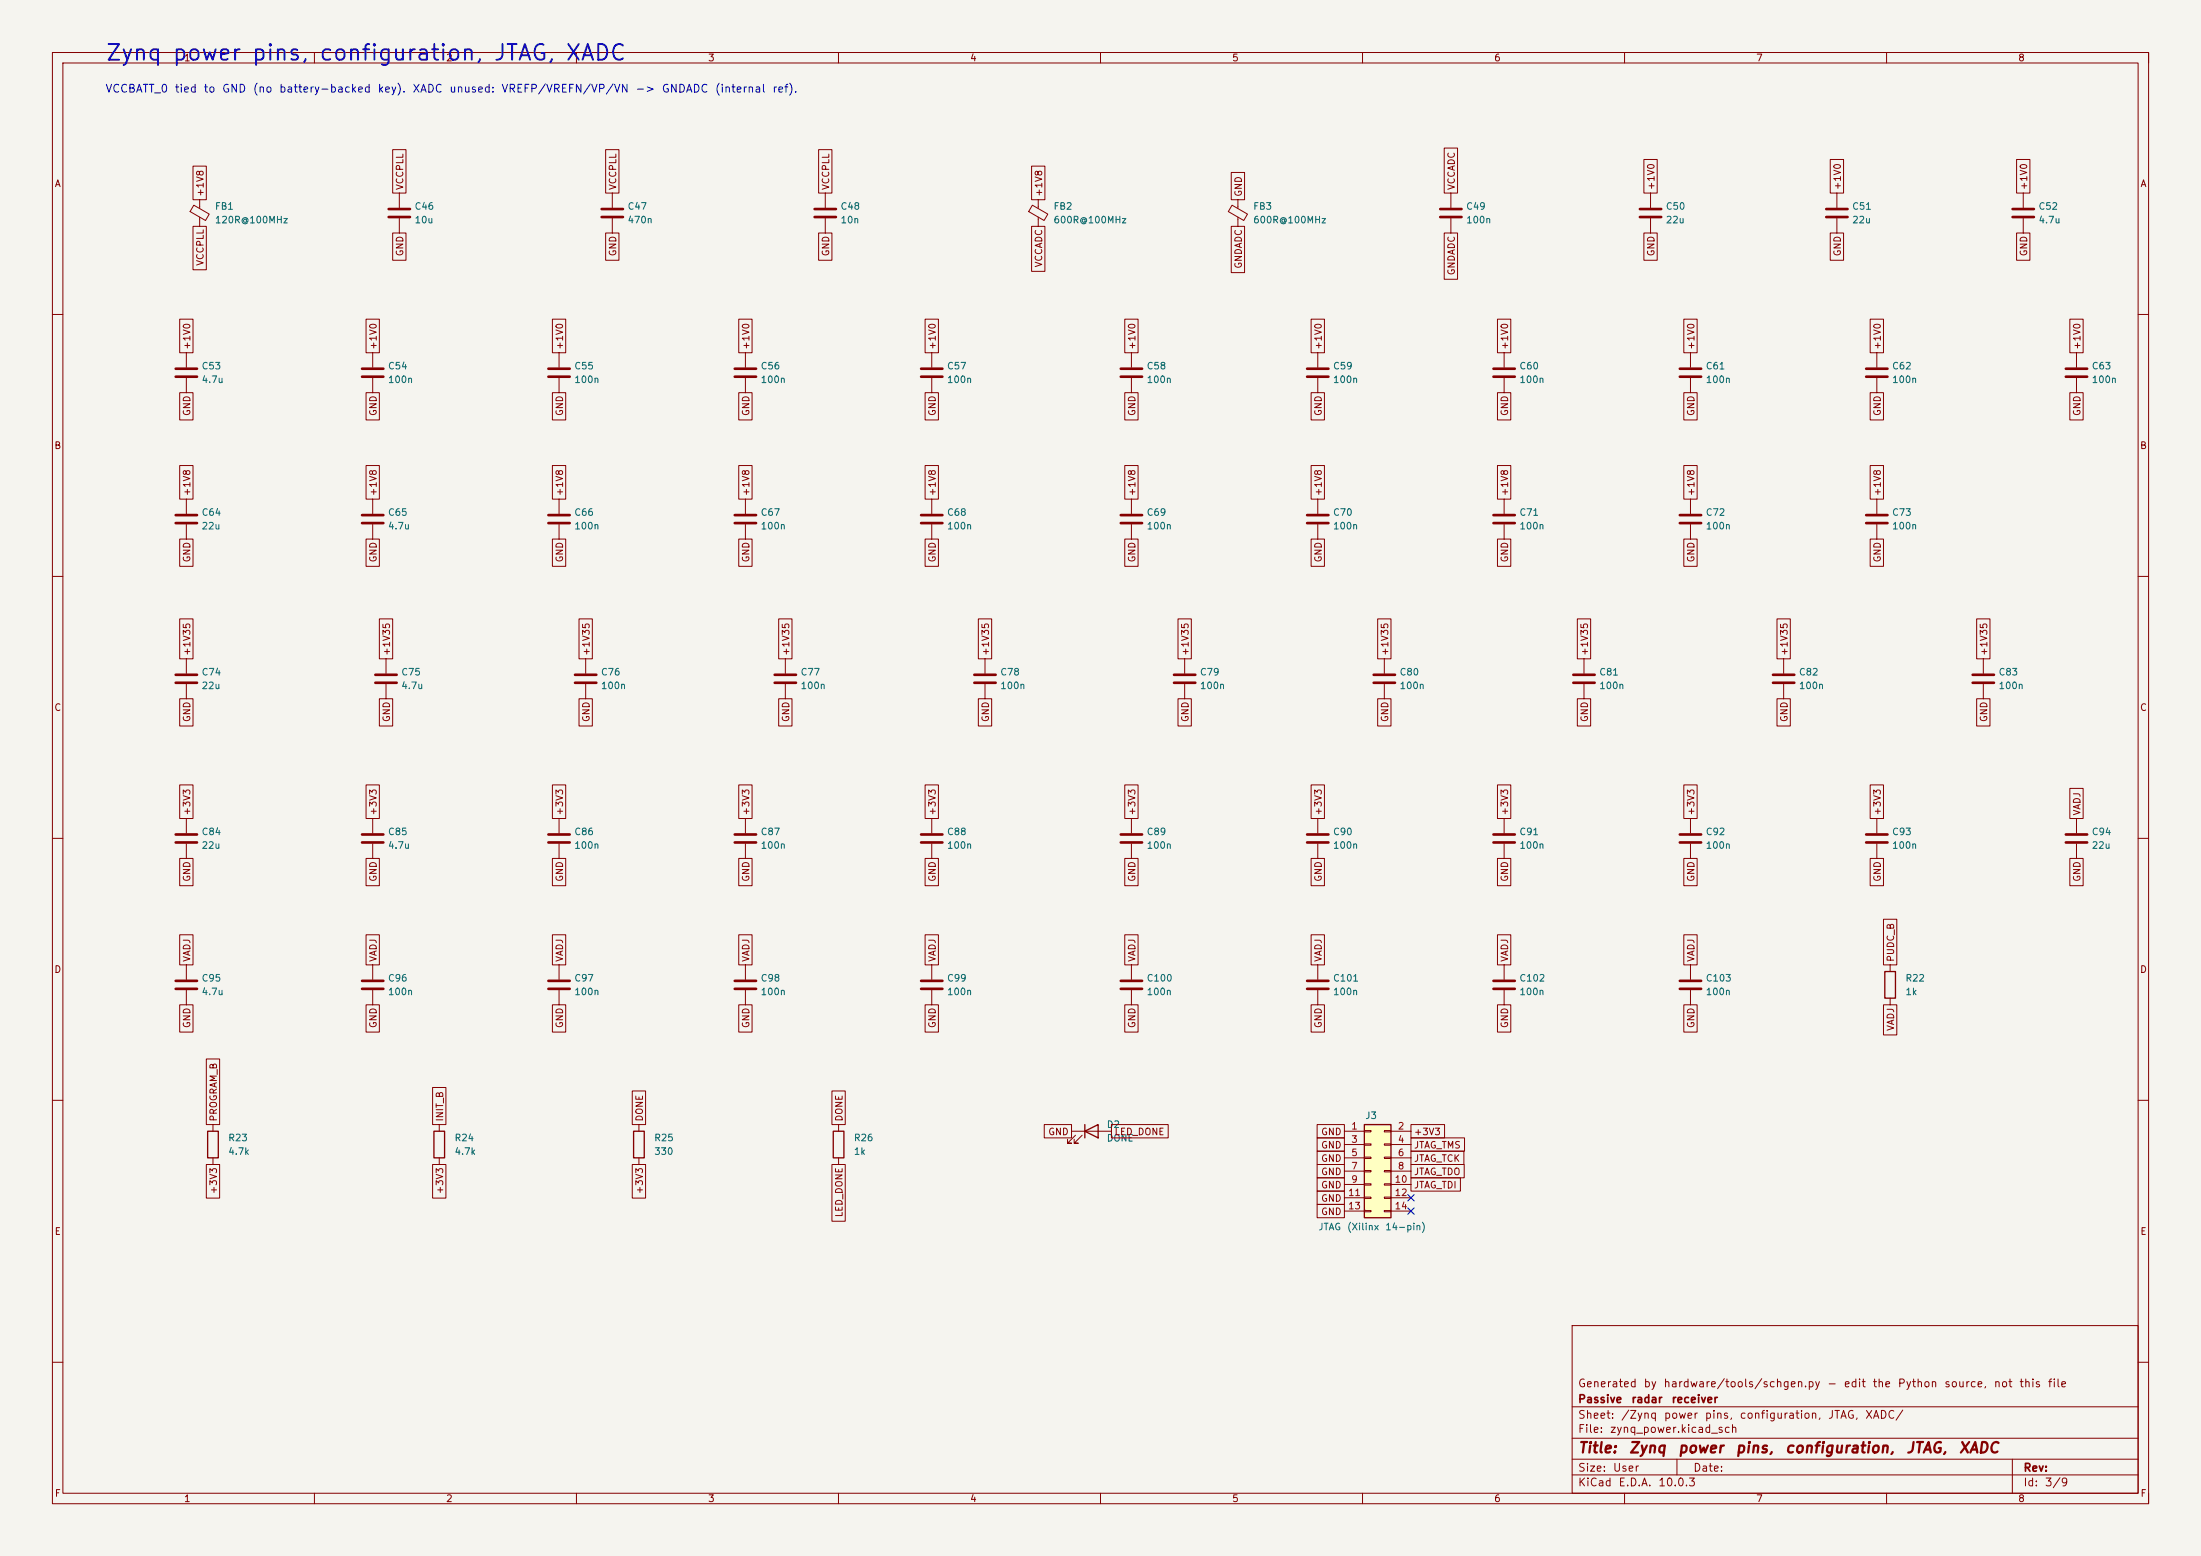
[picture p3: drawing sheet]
<svg xmlns="http://www.w3.org/2000/svg" width="420mm" height="297mm" viewBox="0 0 420 297" stroke-linecap="round" stroke-linejoin="round" font-family="sans-serif">
<path d="M0 0h420v297h-420z" fill="#f5f4ef" stroke="#f5f4ef" stroke-width=".19"/>
<g fill="none" stroke="#840000" stroke-width=".19">
<path d="M10 10h400v277h-400zM12 12h396v273h-396zM60 10v2M110 10v2M160 10v2M210 10v2M260 10v2M310 10v2M360 10v2M410 10v2M37 39.2l2.9 1.7-.7 1.2-2.9-1.7zM38.1 38.1v1.7"/>
<path d="M76.2 36.9v2.7M116.8 36.9v2.7M157.5 36.9v2.7M197 39.2l2.9 1.7-.7 1.2-2.9-1.7zM198.1 38.1v1.7M235.1 39.2l2.9 1.7-.7 1.2-2.9-1.7zM236.2 38.1v1.7M276.9 36.9v2.7M315 36.9v2.7M350.5 36.9v2.7M386.1 36.9v2.7M38.1 41.5v1.7"/>
<path d="M76.2 41.7v2.8M116.8 41.7v2.8M157.5 41.7v2.8M198.1 41.5v1.7M236.2 41.5v1.7M276.9 41.7v2.8M315 41.7v2.8M350.5 41.7v2.8M386.1 41.7v2.8M10 60h2M35.6 67.3v2.8M35.6 72.2v2.8"/>
<path d="M71.1 67.3v2.8M71.1 72.2v2.8M106.7 67.3v2.8M106.7 72.2v2.8M142.2 67.3v2.8M142.2 72.2v2.8M177.8 67.3v2.8M177.8 72.2v2.8M215.9 67.3v2.8M215.9 72.2v2.8M251.5 67.3v2.8M251.5 72.2v2.8"/>
<path d="M287 67.3v2.8M287 72.2v2.8M322.6 67.3v2.8M322.6 72.2v2.8M358.1 67.3v2.8M358.1 72.2v2.8M396.2 67.3v2.8M396.2 72.2v2.8M408 60h2M35.6 95.3v2.8M71.1 95.3v2.8M106.7 95.3v2.8"/>
<path d="M142.2 95.3v2.8M177.8 95.3v2.8M215.9 95.3v2.8M251.5 95.3v2.8M287 95.3v2.8M322.6 95.3v2.8M358.1 95.3v2.8M10 110h2M35.6 100.1v2.8M71.1 100.1v2.8M106.7 100.1v2.8M142.2 100.1v2.8"/>
<path d="M177.8 100.1v2.8M215.9 100.1v2.8M251.5 100.1v2.8M287 100.1v2.8M322.6 100.1v2.8M358.1 100.1v2.8M408 110h2M35.6 125.8v2.7M35.6 130.6v2.8M73.7 125.8v2.7M73.7 130.6v2.8M188 125.8v2.7"/>
<path d="M188 130.6v2.8M226.1 125.8v2.7M226.1 130.6v2.8M264.2 125.8v2.7M264.2 130.6v2.8M302.3 125.8v2.7M302.3 130.6v2.8M340.4 125.8v2.7M340.4 130.6v2.8M378.5 125.8v2.7M378.5 130.6v2.8M35.6 156.2v2.8"/>
<path d="M71.1 156.2v2.8M177.8 156.2v2.8M322.6 156.2v2.8M358.1 156.2v2.8M396.2 156.2v2.8M10 160h2M35.6 161.1v2.8M71.1 161.1v2.8M177.8 161.1v2.8M322.6 161.1v2.8M358.1 161.1v2.8M396.2 161.1v2.8"/>
<path d="M408 160h2M35.6 184.2v2.8M35.6 189v2.8M71.1 184.2v2.8M71.1 189v2.8M177.8 184.2v2.8M177.8 189v2.8M322.6 184.2v2.8M322.6 189v2.8M360.7 184.2v1.2M360.7 190.5v1.3M10 210h2"/>
<path d="M40.6 214.7v1.2M83.8 214.7v1.2M408 210h2M40.6 221v1.3M83.8 221v1.3M300 253h108v32h-108zM10 260h2M300 278.5h108M300 274.5h108M300 268.5h108M320 278.5v3M384 278.5v6.5"/>
<path d="M408 260h2M60 285v2M110 285v2M160 285v2M210 285v2M260 285v2M300 281.5h108M310 285v2M360 285v2M410 285v2"/>
</g>
<g fill="none" stroke="#840000" stroke-width=".51">
<path d="M74.2 39.9h4M114.8 39.9h4.1M155.4 39.9h4.1M274.8 39.9h4.1M312.9 39.9h4.1M348.5 39.9h4.1M384 39.9h4.1M74.2 41.4h4M114.8 41.4h4.1M155.4 41.4h4.1M274.8 41.4h4.1M312.9 41.4h4.1"/>
<path d="M348.5 41.4h4.1M384 41.4h4.1M33.5 70.4h4.1M33.5 71.9h4.1M69.1 70.4h4.1M69.1 71.9h4.1M104.6 70.4h4.1M104.6 71.9h4.1M140.2 70.4h4.1M140.2 71.9h4.1M175.8 70.4h4M175.8 71.9h4"/>
<path d="M213.9 70.4h4M213.9 71.9h4M249.4 70.4h4.1M249.4 71.9h4.1M285 70.4h4.1M285 71.9h4.1M320.5 70.4h4.1M320.5 71.9h4.1M356.1 70.4h4.1M356.1 71.9h4.1M394.2 70.4h4.1M394.2 71.9h4.1"/>
<path d="M33.5 98.3h4.1M33.5 99.8h4.1M69.1 98.3h4.1M69.1 99.8h4.1M104.6 98.3h4.1M104.6 99.8h4.1M140.2 98.3h4.1M140.2 99.8h4.1M175.8 98.3h4M175.8 99.8h4M213.9 98.3h4M213.9 99.8h4"/>
<path d="M249.4 98.3h4.1M249.4 99.8h4.1M285 98.3h4.1M285 99.8h4.1M320.5 98.3h4.1M320.5 99.8h4.1M356.1 98.3h4.1M356.1 99.8h4.1M33.5 128.8h4.1M33.5 130.3h4.1M71.6 128.8h4.1M71.6 130.3h4.1"/>
<path d="M185.9 128.8h4.1M185.9 130.3h4.1M224 128.8h4.1M224 130.3h4.1M262.1 128.8h4.1M262.1 130.3h4.1M300.2 128.8h4.1M300.2 130.3h4.1M338.3 128.8h4.1M338.3 130.3h4.1M376.4 128.8h4.1M376.4 130.3h4.1"/>
<path d="M33.5 159.3h4.1M69.1 159.3h4.1M175.8 159.3h4M320.5 159.3h4.1M356.1 159.3h4.1M394.2 159.3h4.1M33.5 160.8h4.1M69.1 160.8h4.1M175.8 160.8h4M320.5 160.8h4.1M356.1 160.8h4.1M394.2 160.8h4.1"/>
<path d="M33.5 187.2h4.1M33.5 188.7h4.1M69.1 187.2h4.1M69.1 188.7h4.1M175.8 187.2h4M175.8 188.7h4M320.5 187.2h4.1M320.5 188.7h4.1"/>
</g>
<path d="M359.7 185.4h2v5.1h-2zM39.6 215.9h2.1v5.1h-2.1zM82.8 215.9h2v5.1h-2z" fill="none" stroke="#840000" stroke-width=".25"/>
<path d="M260.3 214.7h5.1v17.7h-5.1z" fill="#ffffc2"/>
<path d="M120.9 215.9h2v5.1h-2zM159 215.9h2v5.1h-2zM207 215.9l2.5-1.2v2.5zM207 214.7v2.5M260.3 214.7h5.1v17.7h-5.1z" fill="none" stroke="#840000" stroke-width=".25"/>
<g fill="none" stroke="#840000" stroke-width=".19">
<path d="M36.8 31.7h2.6v6.4h-2.6zM74.9 28.6h2.6v8.3h-2.6zM115.6 28.6h2.5v8.3h-2.5zM156.2 28.6h2.6v8.3h-2.6zM196.8 31.7h2.6v6.4h-2.6zM234.9 32.9h2.6v5.2h-2.6zM275.6 28.3h2.5v8.6h-2.5zM313.7 30.4h2.5v6.5h-2.5zM349.2 30.4h2.6v6.5h-2.6zM384.8 30.4h2.6v6.5h-2.6zM36.8 43.2h2.6v8.3h-2.6zM74.9 44.5h2.6v5.2h-2.6z"/>
<path d="M115.6 44.5h2.5v5.2h-2.5zM156.2 44.5h2.6v5.2h-2.6zM196.8 43.2h2.6v8.6h-2.6zM234.9 43.2h2.6v8.8h-2.6zM275.6 44.5h2.5v8.8h-2.5zM313.7 44.5h2.5v5.2h-2.5zM349.2 44.5h2.6v5.2h-2.6zM384.8 44.5h2.6v5.2h-2.6zM34.3 60.9h2.5v6.4h-2.5zM34.3 75h2.5v5.2h-2.5zM69.8 75h2.6v5.2h-2.6zM69.8 60.9h2.6v6.4h-2.6z"/>
<path d="M105.4 60.9h2.6v6.4h-2.6zM105.4 75h2.6v5.2h-2.6zM141 60.9h2.5v6.4h-2.5zM141 75h2.5v5.2h-2.5zM176.5 60.9h2.6v6.4h-2.6zM176.5 75h2.6v5.2h-2.6zM214.6 75h2.6v5.2h-2.6zM214.6 60.9h2.6v6.4h-2.6zM250.2 60.9h2.5v6.4h-2.5zM250.2 75h2.5v5.2h-2.5zM285.7 75h2.6v5.2h-2.6zM285.7 60.9h2.6v6.4h-2.6z"/>
<path d="M321.3 60.9h2.6v6.4h-2.6zM321.3 75h2.6v5.2h-2.6zM356.9 60.9h2.5v6.4h-2.5zM356.9 75h2.5v5.2h-2.5zM395 75h2.5v5.2h-2.5zM395 60.9h2.5v6.4h-2.5zM34.3 88.9h2.5v6.4h-2.5zM69.8 88.9h2.6v6.4h-2.6zM105.4 88.9h2.6v6.4h-2.6zM141 88.9h2.5v6.4h-2.5zM176.5 88.9h2.6v6.4h-2.6zM214.6 88.9h2.6v6.4h-2.6z"/>
<path d="M250.2 88.9h2.5v6.4h-2.5zM285.7 88.9h2.6v6.4h-2.6zM321.3 88.9h2.6v6.4h-2.6zM356.9 88.9h2.5v6.4h-2.5zM34.3 102.9h2.5v5.2h-2.5zM34.3 118.1h2.5v7.7h-2.5zM69.8 102.9h2.6v5.2h-2.6zM72.4 118.1h2.5v7.7h-2.5zM105.4 102.9h2.6v5.2h-2.6zM110.5 118.1h2.5v7.7h-2.5zM141 102.9h2.5v5.2h-2.5zM148.6 118.1h2.5v7.7h-2.5z"/>
<path d="M176.5 102.9h2.6v5.2h-2.6zM186.7 118.1h2.5v7.7h-2.5zM214.6 102.9h2.6v5.2h-2.6zM224.8 118.1h2.5v7.7h-2.5zM250.2 102.9h2.5v5.2h-2.5zM262.9 118.1h2.5v7.7h-2.5zM285.7 102.9h2.6v5.2h-2.6zM301 118.1h2.5v7.7h-2.5zM321.3 102.9h2.6v5.2h-2.6zM339.1 118.1h2.5v7.7h-2.5zM356.9 102.9h2.5v5.2h-2.5zM377.2 118.1h2.5v7.7h-2.5z"/>
<path d="M34.3 133.4h2.5v5.2h-2.5zM72.4 133.4h2.5v5.2h-2.5zM110.5 133.4h2.5v5.2h-2.5zM111.8 125.8v2.7M111.8 130.6v2.8M148.6 133.4h2.5v5.2h-2.5zM149.9 125.8v2.7M149.9 130.6v2.8M186.7 133.4h2.5v5.2h-2.5zM224.8 133.4h2.5v5.2h-2.5zM262.9 133.4h2.5v5.2h-2.5zM301 133.4h2.5v5.2h-2.5z"/>
<path d="M339.1 133.4h2.5v5.2h-2.5zM377.2 133.4h2.5v5.2h-2.5zM34.3 149.8h2.5v6.4h-2.5zM69.8 149.8h2.6v6.4h-2.6zM105.4 149.8h2.6v6.4h-2.6zM106.7 156.2v2.8M141 149.8h2.5v6.4h-2.5zM142.2 156.2v2.8M176.5 149.8h2.6v6.4h-2.6zM214.6 149.8h2.6v6.4h-2.6zM215.9 156.2v2.8M250.2 149.8h2.5v6.4h-2.5z"/>
<path d="M251.5 156.2v2.8M285.7 149.8h2.6v6.4h-2.6zM287 156.2v2.8M321.3 149.8h2.6v6.4h-2.6zM356.9 149.8h2.5v6.4h-2.5zM395 150.5h2.5v5.7h-2.5zM34.3 163.9h2.5v5.2h-2.5zM34.3 178.4h2.5v5.8h-2.5zM69.8 163.9h2.6v5.2h-2.6zM69.8 178.4h2.6v5.8h-2.6zM105.4 163.9h2.6v5.2h-2.6zM105.4 178.4h2.6v5.8h-2.6z"/>
<path d="M106.7 161.1v2.8M141 178.4h2.5v5.8h-2.5zM141 163.9h2.5v5.2h-2.5zM142.2 161.1v2.8M176.5 178.4h2.6v5.8h-2.6zM176.5 163.9h2.6v5.2h-2.6zM214.6 178.4h2.6v5.8h-2.6zM214.6 163.9h2.6v5.2h-2.6zM215.9 161.1v2.8M250.2 163.9h2.5v5.2h-2.5zM250.2 178.4h2.5v5.8h-2.5zM251.5 161.1v2.8"/>
<path d="M285.7 163.9h2.6v5.2h-2.6zM285.7 178.4h2.6v5.8h-2.6zM287 161.1v2.8M321.3 163.9h2.6v5.2h-2.6zM321.3 178.4h2.6v5.8h-2.6zM356.9 163.9h2.5v5.2h-2.5zM359.4 175.5h2.6v8.7h-2.6zM395 163.9h2.5v5.2h-2.5zM34.3 191.8h2.5v5.2h-2.5zM69.8 191.8h2.6v5.2h-2.6zM105.4 191.8h2.6v5.2h-2.6zM106.7 184.2v2.8"/>
<path d="M106.7 189v2.8M141 191.8h2.5v5.2h-2.5zM142.2 184.2v2.8M142.2 189v2.8M176.5 191.8h2.6v5.2h-2.6zM214.6 191.8h2.6v5.2h-2.6zM215.9 184.2v2.8M215.9 189v2.8M250.2 191.8h2.5v5.2h-2.5zM251.5 184.2v2.8M251.5 189v2.8M285.7 191.8h2.6v5.2h-2.6z"/>
<path d="M287 184.2v2.8M287 189v2.8M321.3 191.8h2.6v5.2h-2.6zM359.4 191.8h2.6v5.7h-2.6zM39.4 202.1h2.5v12.6h-2.5zM82.5 207.6h2.6v7.1h-2.6zM120.6 208.2h2.6v6.5h-2.6zM121.9 214.7v1.2M158.7 208.2h2.6v6.5h-2.6zM160 214.7v1.2M199.3 214.7h5.2v2.5h-5.2zM204.5 215.9h7.6"/>
<path d="M205.2 216.7l-1.5 1.5h.8h-.8v-.8M206.5 216.7l-1.5 1.5h.7h-.7v-.8M212.1 214.7h10.8v2.5h-10.8zM251.3 214.7h5.2v2.5h-5.2zM251.3 219.7h5.2v2.6h-5.2zM251.3 217.2h5.2v2.5h-5.2zM256.5 215.9h3.8M256.5 218.5h3.8M260.3 215.8h1.3v.3h-1.3zM260.3 218.3h1.3v.3h-1.3zM264.2 215.8h1.2v.3h-1.2zM264.2 218.3h1.2v.3h-1.2z"/>
<path d="M265.4 215.9h3.8M265.4 218.5h3.8M269.2 214.7h6.5v2.5h-6.5zM269.2 219.7h10.1v2.6h-10.1zM269.2 217.2h10.3v2.5h-10.3zM39.4 222.3h2.5v6.4h-2.5zM82.5 222.3h2.6v6.4h-2.6zM120.6 222.3h2.6v6.4h-2.6zM121.9 221v1.3M158.7 222.3h2.6v10.8h-2.6zM160 221v1.3M251.3 229.9h5.2v2.5h-5.2z"/>
<path d="M251.3 222.3h5.2v2.5h-5.2zM251.3 224.8h5.2v2.6h-5.2zM251.3 227.4h5.2v2.5h-5.2zM256.5 221h3.8M256.5 223.5h3.8M256.5 226.1h3.8M256.5 228.6h3.8M256.5 231.2h3.8M260.3 220.9h1.3v.2h-1.3zM260.3 223.4h1.3v.3h-1.3zM260.3 226h1.3v.2h-1.3zM260.3 228.5h1.3v.3h-1.3z"/>
<path d="M260.3 231h1.3v.3h-1.3zM264.2 220.9h1.2v.2h-1.2zM264.2 223.4h1.2v.3h-1.2zM264.2 226h1.2v.2h-1.2zM264.2 228.5h1.2v.3h-1.2zM264.2 231h1.2v.3h-1.2zM265.4 221h3.8M265.4 223.5h3.8M265.4 226.1h3.8M265.4 228.6h3.8M265.4 231.2h3.8M269.2 222.3h10.2v2.5h-10.2z"/>
<path d="M269.2 224.8h9.5v2.6h-9.5z"/>
</g>
<g fill="none" stroke="#840000" stroke-width=".51">
<path d="M109.7 128.8h4.1M109.7 130.3h4.1M147.8 128.8h4.1M147.8 130.3h4.1M104.6 159.3h4.1M140.2 159.3h4.1M213.9 159.3h4M249.4 159.3h4.1M285 159.3h4.1M104.6 160.8h4.1M140.2 160.8h4.1M213.9 160.8h4"/>
<path d="M249.4 160.8h4.1M285 160.8h4.1M104.6 187.2h4.1M104.6 188.7h4.1M140.2 187.2h4.1M140.2 188.7h4.1M213.9 187.2h4M213.9 188.7h4M249.4 187.2h4.1M249.4 188.7h4.1M285 187.2h4.1M285 188.7h4.1"/>
</g>
<path d="M268.6 228l1.2 1.2M268.6 230.6l1.2 1.2M269.8 228l-1.2 1.2M269.8 230.6l-1.2 1.2" fill="none" stroke="#000084" stroke-width=".19"/>
<text font-size="3" fill="#0000c2" x="20" y="12.3">Zynq power pins, configuration, JTAG, XADC</text>
<g font-size="2" fill="#840000">
<text x="301" y="277.9">Title:</text>
<text x="310.7" y="277.9">Zynq</text>
<text x="320" y="277.9">power</text>
<text x="331" y="277.9">pins,</text>
<text x="340.5" y="277.9">configuration,</text>
<text x="363.6" y="277.9">JTAG,</text>
<text x="373.6" y="277.9">XADC</text>
</g>
<g font-size="1.5" fill="#0000c2">
<text x="20" y="18">VCCBATT_0</text>
<text x="33.2" y="18">tied</text>
<text x="38.7" y="18">to</text>
<text x="42.3" y="18">GND</text>
<text x="48.1" y="18">(no</text>
<text x="53.1" y="18">battery-backed</text>
<text x="71.9" y="18">key).</text>
<text x="78.6" y="18">XADC</text>
<text x="85.6" y="18">unused:</text>
<text x="95.6" y="18">VREFP/VREFN/VP/VN</text>
<text x="121.1" y="18">-&gt;</text>
<text x="126.2" y="18">GNDADC</text>
<text x="136.3" y="18">(internal</text>
<text x="147.3" y="18">ref).</text>
</g>
<g font-size="1.5" fill="#840000">
<text x="301" y="268.2">Passive</text>
<text x="301" y="265.2">Generated</text>
<text x="311.2" y="268.2">radar</text>
<text x="313.5" y="265.2">by</text>
<text x="317.3" y="265.2">hardware/tools/schgen.py</text>
<text x="318.8" y="268.2">receiver</text>
<text x="348.5" y="265.2">-</text>
<text x="351.7" y="265.2">edit</text>
<text x="357.2" y="265.2">the</text>
<text x="362" y="265.2">Python</text>
<text x="370.9" y="265.2">source,</text>
<text x="380.3" y="265.2">not</text>
<text x="385.2" y="265.2">this</text>
<text x="390.6" y="265.2">file</text>
<text x="301" y="273.9">File:</text>
<text x="301" y="271.2">Sheet:</text>
<text x="307.1" y="273.9">zynq_power.kicad_sch</text>
<text x="309.2" y="271.2">/Zynq</text>
<text x="317.4" y="271.2">power</text>
<text x="325.2" y="271.2">pins,</text>
<text x="331.8" y="271.2">configuration,</text>
<text x="348.7" y="271.2">JTAG,</text>
<text x="355.8" y="271.2">XADC/</text>
<text x="301" y="281.3">Size:</text>
<text x="307.7" y="281.3">User</text>
<text x="323" y="281.3">Date:</text>
<text x="386" y="281.3">Rev:</text>
<text x="301" y="284.1">KiCad</text>
<text x="308.7" y="284.1">E.D.A.</text>
<text x="316.3" y="284.1">10.0.3</text>
<text x="386" y="284.1">Id:</text>
<text x="390.1" y="284.1">3/9</text>
</g>
<g font-size="1.3" fill="#840000">
<text x="35" y="12">1</text>
<text x="85" y="12">2</text>
<text x="135" y="12">3</text>
<text x="185" y="12">4</text>
<text x="235" y="12">5</text>
<text x="285" y="12">6</text>
<text x="335" y="12">7</text>
<text x="385" y="12">8</text>
<text x="10.3" y="36">A</text>
<text x="39.2" y="37.6" transform="rotate(-90 39.2 37.6)">+1V8</text>
<text x="77.3" y="36.4" transform="rotate(-90 77.3 36.4)">VCCPLL</text>
<text x="117.9" y="36.4" transform="rotate(-90 117.9 36.4)">VCCPLL</text>
<text x="158.5" y="36.4" transform="rotate(-90 158.5 36.4)">VCCPLL</text>
<text x="199.2" y="37.6" transform="rotate(-90 199.2 37.6)">+1V8</text>
<text x="237.3" y="37.6" transform="rotate(-90 237.3 37.6)">GND</text>
<text x="277.9" y="36.4" transform="rotate(-90 277.9 36.4)">VCCADC</text>
<text x="316" y="36.4" transform="rotate(-90 316 36.4)">+1V0</text>
<text x="351.6" y="36.4" transform="rotate(-90 351.6 36.4)">+1V0</text>
<text x="387.1" y="36.4" transform="rotate(-90 387.1 36.4)">+1V0</text>
<text x="408.3" y="36">A</text>
<text x="39.2" y="50.8" transform="rotate(-90 39.2 50.8)">VCCPLL</text>
<text x="77.3" y="49" transform="rotate(-90 77.3 49)">GND</text>
<text x="117.9" y="49" transform="rotate(-90 117.9 49)">GND</text>
<text x="158.5" y="49" transform="rotate(-90 158.5 49)">GND</text>
<text x="199.2" y="51.1" transform="rotate(-90 199.2 51.1)">VCCADC</text>
<text x="237.3" y="51.4" transform="rotate(-90 237.3 51.4)">GNDADC</text>
<text x="277.9" y="52.7" transform="rotate(-90 277.9 52.7)">GNDADC</text>
<text x="316" y="49" transform="rotate(-90 316 49)">GND</text>
<text x="351.6" y="49" transform="rotate(-90 351.6 49)">GND</text>
<text x="387.1" y="49" transform="rotate(-90 387.1 49)">GND</text>
<text x="36.6" y="66.9" transform="rotate(-90 36.6 66.9)">+1V0</text>
<text x="72.2" y="66.9" transform="rotate(-90 72.2 66.9)">+1V0</text>
<text x="107.7" y="66.9" transform="rotate(-90 107.7 66.9)">+1V0</text>
<text x="143.3" y="66.9" transform="rotate(-90 143.3 66.9)">+1V0</text>
<text x="178.9" y="66.9" transform="rotate(-90 178.9 66.9)">+1V0</text>
<text x="217" y="66.9" transform="rotate(-90 217 66.9)">+1V0</text>
<text x="252.5" y="66.9" transform="rotate(-90 252.5 66.9)">+1V0</text>
<text x="288.1" y="66.9" transform="rotate(-90 288.1 66.9)">+1V0</text>
<text x="323.6" y="66.9" transform="rotate(-90 323.6 66.9)">+1V0</text>
<text x="359.2" y="66.9" transform="rotate(-90 359.2 66.9)">+1V0</text>
<text x="397.3" y="66.9" transform="rotate(-90 397.3 66.9)">+1V0</text>
<text x="36.6" y="79.5" transform="rotate(-90 36.6 79.5)">GND</text>
<text x="72.2" y="79.5" transform="rotate(-90 72.2 79.5)">GND</text>
<text x="107.7" y="79.5" transform="rotate(-90 107.7 79.5)">GND</text>
<text x="143.3" y="79.5" transform="rotate(-90 143.3 79.5)">GND</text>
<text x="178.9" y="79.5" transform="rotate(-90 178.9 79.5)">GND</text>
<text x="217" y="79.5" transform="rotate(-90 217 79.5)">GND</text>
<text x="252.5" y="79.5" transform="rotate(-90 252.5 79.5)">GND</text>
<text x="288.1" y="79.5" transform="rotate(-90 288.1 79.5)">GND</text>
<text x="323.6" y="79.5" transform="rotate(-90 323.6 79.5)">GND</text>
<text x="359.2" y="79.5" transform="rotate(-90 359.2 79.5)">GND</text>
<text x="397.3" y="79.5" transform="rotate(-90 397.3 79.5)">GND</text>
<text x="10.3" y="86">B</text>
<text x="408.3" y="86">B</text>
<text x="36.6" y="94.8" transform="rotate(-90 36.6 94.8)">+1V8</text>
<text x="72.2" y="94.8" transform="rotate(-90 72.2 94.8)">+1V8</text>
<text x="107.7" y="94.8" transform="rotate(-90 107.7 94.8)">+1V8</text>
<text x="143.3" y="94.8" transform="rotate(-90 143.3 94.8)">+1V8</text>
<text x="178.9" y="94.8" transform="rotate(-90 178.9 94.8)">+1V8</text>
<text x="217" y="94.8" transform="rotate(-90 217 94.8)">+1V8</text>
<text x="252.5" y="94.8" transform="rotate(-90 252.5 94.8)">+1V8</text>
<text x="288.1" y="94.8" transform="rotate(-90 288.1 94.8)">+1V8</text>
<text x="323.6" y="94.8" transform="rotate(-90 323.6 94.8)">+1V8</text>
<text x="359.2" y="94.8" transform="rotate(-90 359.2 94.8)">+1V8</text>
<text x="36.6" y="107.4" transform="rotate(-90 36.6 107.4)">GND</text>
<text x="72.2" y="107.4" transform="rotate(-90 72.2 107.4)">GND</text>
<text x="107.7" y="107.4" transform="rotate(-90 107.7 107.4)">GND</text>
<text x="143.3" y="107.4" transform="rotate(-90 143.3 107.4)">GND</text>
<text x="178.9" y="107.4" transform="rotate(-90 178.9 107.4)">GND</text>
<text x="217" y="107.4" transform="rotate(-90 217 107.4)">GND</text>
<text x="252.5" y="107.4" transform="rotate(-90 252.5 107.4)">GND</text>
<text x="288.1" y="107.4" transform="rotate(-90 288.1 107.4)">GND</text>
<text x="323.6" y="107.4" transform="rotate(-90 323.6 107.4)">GND</text>
<text x="359.2" y="107.4" transform="rotate(-90 359.2 107.4)">GND</text>
<text x="36.6" y="125.3" transform="rotate(-90 36.6 125.3)">+1V35</text>
<text x="74.7" y="125.3" transform="rotate(-90 74.7 125.3)">+1V35</text>
<text x="112.8" y="125.3" transform="rotate(-90 112.8 125.3)">+1V35</text>
<text x="150.9" y="125.3" transform="rotate(-90 150.9 125.3)">+1V35</text>
<text x="189" y="125.3" transform="rotate(-90 189 125.3)">+1V35</text>
<text x="227.1" y="125.3" transform="rotate(-90 227.1 125.3)">+1V35</text>
<text x="265.2" y="125.3" transform="rotate(-90 265.2 125.3)">+1V35</text>
<text x="303.3" y="125.3" transform="rotate(-90 303.3 125.3)">+1V35</text>
<text x="341.4" y="125.3" transform="rotate(-90 341.4 125.3)">+1V35</text>
<text x="379.5" y="125.3" transform="rotate(-90 379.5 125.3)">+1V35</text>
<text x="10.3" y="136">C</text>
<text x="36.6" y="137.9" transform="rotate(-90 36.6 137.9)">GND</text>
<text x="74.7" y="137.9" transform="rotate(-90 74.7 137.9)">GND</text>
<text x="112.8" y="137.9" transform="rotate(-90 112.8 137.9)">GND</text>
<text x="150.9" y="137.9" transform="rotate(-90 150.9 137.9)">GND</text>
<text x="189" y="137.9" transform="rotate(-90 189 137.9)">GND</text>
<text x="227.1" y="137.9" transform="rotate(-90 227.1 137.9)">GND</text>
<text x="265.2" y="137.9" transform="rotate(-90 265.2 137.9)">GND</text>
<text x="303.3" y="137.9" transform="rotate(-90 303.3 137.9)">GND</text>
<text x="341.4" y="137.9" transform="rotate(-90 341.4 137.9)">GND</text>
<text x="379.5" y="137.9" transform="rotate(-90 379.5 137.9)">GND</text>
<text x="408.3" y="136">C</text>
<text x="36.6" y="155.8" transform="rotate(-90 36.6 155.8)">+3V3</text>
<text x="72.2" y="155.8" transform="rotate(-90 72.2 155.8)">+3V3</text>
<text x="107.7" y="155.8" transform="rotate(-90 107.7 155.8)">+3V3</text>
<text x="143.3" y="155.8" transform="rotate(-90 143.3 155.8)">+3V3</text>
<text x="178.9" y="155.8" transform="rotate(-90 178.9 155.8)">+3V3</text>
<text x="217" y="155.8" transform="rotate(-90 217 155.8)">+3V3</text>
<text x="252.5" y="155.8" transform="rotate(-90 252.5 155.8)">+3V3</text>
<text x="288.1" y="155.8" transform="rotate(-90 288.1 155.8)">+3V3</text>
<text x="323.6" y="155.8" transform="rotate(-90 323.6 155.8)">+3V3</text>
<text x="359.2" y="155.8" transform="rotate(-90 359.2 155.8)">+3V3</text>
<text x="397.3" y="155.8" transform="rotate(-90 397.3 155.8)">VADJ</text>
<text x="36.6" y="168.4" transform="rotate(-90 36.6 168.4)">GND</text>
<text x="72.2" y="168.4" transform="rotate(-90 72.2 168.4)">GND</text>
<text x="107.7" y="168.4" transform="rotate(-90 107.7 168.4)">GND</text>
<text x="143.3" y="168.4" transform="rotate(-90 143.3 168.4)">GND</text>
<text x="178.9" y="168.4" transform="rotate(-90 178.9 168.4)">GND</text>
<text x="217" y="168.4" transform="rotate(-90 217 168.4)">GND</text>
<text x="252.5" y="168.4" transform="rotate(-90 252.5 168.4)">GND</text>
<text x="288.1" y="168.4" transform="rotate(-90 288.1 168.4)">GND</text>
<text x="323.6" y="168.4" transform="rotate(-90 323.6 168.4)">GND</text>
<text x="359.2" y="168.4" transform="rotate(-90 359.2 168.4)">GND</text>
<text x="397.3" y="168.4" transform="rotate(-90 397.3 168.4)">GND</text>
<text x="36.6" y="183.7" transform="rotate(-90 36.6 183.7)">VADJ</text>
<text x="72.2" y="183.7" transform="rotate(-90 72.2 183.7)">VADJ</text>
<text x="107.7" y="183.7" transform="rotate(-90 107.7 183.7)">VADJ</text>
<text x="143.3" y="183.7" transform="rotate(-90 143.3 183.7)">VADJ</text>
<text x="178.9" y="183.7" transform="rotate(-90 178.9 183.7)">VADJ</text>
<text x="217" y="183.7" transform="rotate(-90 217 183.7)">VADJ</text>
<text x="252.5" y="183.7" transform="rotate(-90 252.5 183.7)">VADJ</text>
<text x="288.1" y="183.7" transform="rotate(-90 288.1 183.7)">VADJ</text>
<text x="323.6" y="183.7" transform="rotate(-90 323.6 183.7)">VADJ</text>
<text x="361.7" y="183.7" transform="rotate(-90 361.7 183.7)">PUDC_B</text>
<text x="10.3" y="186">D</text>
<text x="408.3" y="186">D</text>
<text x="36.6" y="196.3" transform="rotate(-90 36.6 196.3)">GND</text>
<text x="72.2" y="196.3" transform="rotate(-90 72.2 196.3)">GND</text>
<text x="107.7" y="196.3" transform="rotate(-90 107.7 196.3)">GND</text>
<text x="143.3" y="196.3" transform="rotate(-90 143.3 196.3)">GND</text>
<text x="178.9" y="196.3" transform="rotate(-90 178.9 196.3)">GND</text>
<text x="217" y="196.3" transform="rotate(-90 217 196.3)">GND</text>
<text x="252.5" y="196.3" transform="rotate(-90 252.5 196.3)">GND</text>
<text x="288.1" y="196.3" transform="rotate(-90 288.1 196.3)">GND</text>
<text x="323.6" y="196.3" transform="rotate(-90 323.6 196.3)">GND</text>
<text x="361.7" y="196.9" transform="rotate(-90 361.7 196.9)">VADJ</text>
<text x="41.7" y="214.2" transform="rotate(-90 41.7 214.2)">PROGRAM_B</text>
<text x="84.9" y="214.2" transform="rotate(-90 84.9 214.2)">INIT_B</text>
<text x="123" y="214.2" transform="rotate(-90 123 214.2)">DONE</text>
<text x="161.1" y="214.2" transform="rotate(-90 161.1 214.2)">DONE</text>
<text x="199.9" y="217">GND</text>
<text x="212.6" y="217">LED_DONE</text>
<text x="252" y="217">GND</text>
<text x="252" y="219.5">GND</text>
<text x="269.7" y="217">+3V3</text>
<text x="269.7" y="219.5">JTAG_TMS</text>
<text x="252" y="222.1">GND</text>
<text x="252" y="224.6">GND</text>
<text x="252" y="227.1">GND</text>
<text x="269.7" y="222.1">JTAG_TCK</text>
<text x="269.7" y="224.6">JTAG_TDO</text>
<text x="269.7" y="227.1">JTAG_TDI</text>
<text x="41.7" y="228" transform="rotate(-90 41.7 228)">+3V3</text>
<text x="84.9" y="228" transform="rotate(-90 84.9 228)">+3V3</text>
<text x="123" y="228" transform="rotate(-90 123 228)">+3V3</text>
<text x="161.1" y="232.4" transform="rotate(-90 161.1 232.4)">LED_DONE</text>
<text x="252" y="232.2">GND</text>
<text x="252" y="229.7">GND</text>
<text x="10.3" y="236">E</text>
<text x="408.3" y="236">E</text>
<text x="10.3" y="286">F</text>
<text x="35" y="287">1</text>
<text x="85" y="287">2</text>
<text x="135" y="287">3</text>
<text x="185" y="287">4</text>
<text x="235" y="287">5</text>
<text x="285" y="287">6</text>
<text x="335" y="287">7</text>
<text x="385" y="287">8</text>
<text x="408.3" y="286">F</text>
</g>
<g font-size="1.3" fill="#006464">
<text x="40.9" y="40.3">FB1</text>
<text x="79" y="40.3">C46</text>
<text x="119.6" y="40.3">C47</text>
<text x="160.3" y="40.3">C48</text>
<text x="200.9" y="40.3">FB2</text>
<text x="239" y="40.3">FB3</text>
<text x="279.7" y="40.3">C49</text>
<text x="317.8" y="40.3">C50</text>
<text x="353.3" y="40.3">C51</text>
<text x="388.9" y="40.3">C52</text>
<text x="40.9" y="42.9">120R@100MHz</text>
<text x="79" y="42.9">10u</text>
<text x="119.6" y="42.9">470n</text>
<text x="160.3" y="42.9">10n</text>
<text x="200.9" y="42.9">600R@100MHz</text>
<text x="239" y="42.9">600R@100MHz</text>
<text x="279.7" y="42.9">100n</text>
<text x="317.8" y="42.9">22u</text>
<text x="353.3" y="42.9">22u</text>
<text x="388.9" y="42.9">4.7u</text>
<text x="38.4" y="70.8">C53</text>
<text x="73.9" y="70.8">C54</text>
<text x="109.5" y="70.8">C55</text>
<text x="145" y="70.8">C56</text>
<text x="180.6" y="70.8">C57</text>
<text x="218.7" y="70.8">C58</text>
<text x="254.3" y="70.8">C59</text>
<text x="289.8" y="70.8">C60</text>
<text x="325.4" y="70.8">C61</text>
<text x="360.9" y="70.8">C62</text>
<text x="399" y="70.8">C63</text>
<text x="38.4" y="73.4">4.7u</text>
<text x="73.9" y="73.4">100n</text>
<text x="109.5" y="73.4">100n</text>
<text x="145" y="73.4">100n</text>
<text x="180.6" y="73.4">100n</text>
<text x="218.7" y="73.4">100n</text>
<text x="254.3" y="73.4">100n</text>
<text x="289.8" y="73.4">100n</text>
<text x="325.4" y="73.4">100n</text>
<text x="360.9" y="73.4">100n</text>
<text x="399" y="73.4">100n</text>
<text x="38.4" y="98.8">C64</text>
<text x="38.4" y="101.4">22u</text>
<text x="73.9" y="98.8">C65</text>
<text x="73.9" y="101.4">4.7u</text>
<text x="109.5" y="101.4">100n</text>
<text x="109.5" y="98.8">C66</text>
<text x="145" y="101.4">100n</text>
<text x="145" y="98.8">C67</text>
<text x="180.6" y="101.4">100n</text>
<text x="180.6" y="98.8">C68</text>
<text x="218.7" y="101.4">100n</text>
<text x="218.7" y="98.8">C69</text>
<text x="254.3" y="101.4">100n</text>
<text x="254.3" y="98.8">C70</text>
<text x="289.8" y="101.4">100n</text>
<text x="289.8" y="98.8">C71</text>
<text x="325.4" y="101.4">100n</text>
<text x="325.4" y="98.8">C72</text>
<text x="360.9" y="101.4">100n</text>
<text x="360.9" y="98.8">C73</text>
<text x="38.4" y="129.2">C74</text>
<text x="38.4" y="131.8">22u</text>
<text x="76.5" y="129.2">C75</text>
<text x="76.5" y="131.8">4.7u</text>
<text x="114.6" y="131.8">100n</text>
<text x="114.6" y="129.2">C76</text>
<text x="152.7" y="131.8">100n</text>
<text x="152.7" y="129.2">C77</text>
<text x="190.8" y="131.8">100n</text>
<text x="190.8" y="129.2">C78</text>
<text x="228.9" y="131.8">100n</text>
<text x="228.9" y="129.2">C79</text>
<text x="267" y="131.8">100n</text>
<text x="267" y="129.2">C80</text>
<text x="305.1" y="131.8">100n</text>
<text x="305.1" y="129.2">C81</text>
<text x="343.2" y="131.8">100n</text>
<text x="343.2" y="129.2">C82</text>
<text x="381.3" y="131.8">100n</text>
<text x="381.3" y="129.2">C83</text>
<text x="38.4" y="159.7">C84</text>
<text x="73.9" y="159.7">C85</text>
<text x="109.5" y="159.7">C86</text>
<text x="145" y="159.7">C87</text>
<text x="180.6" y="159.7">C88</text>
<text x="218.7" y="159.7">C89</text>
<text x="254.3" y="159.7">C90</text>
<text x="289.8" y="159.7">C91</text>
<text x="325.4" y="159.7">C92</text>
<text x="360.9" y="159.7">C93</text>
<text x="399" y="159.7">C94</text>
<text x="38.4" y="162.3">22u</text>
<text x="73.9" y="162.3">4.7u</text>
<text x="109.5" y="162.3">100n</text>
<text x="145" y="162.3">100n</text>
<text x="180.6" y="162.3">100n</text>
<text x="218.7" y="162.3">100n</text>
<text x="254.3" y="162.3">100n</text>
<text x="289.8" y="162.3">100n</text>
<text x="325.4" y="162.3">100n</text>
<text x="360.9" y="162.3">100n</text>
<text x="399" y="162.3">22u</text>
<text x="38.4" y="187.7">C95</text>
<text x="38.4" y="190.3">4.7u</text>
<text x="73.9" y="190.3">100n</text>
<text x="73.9" y="187.7">C96</text>
<text x="109.5" y="190.3">100n</text>
<text x="109.5" y="187.7">C97</text>
<text x="145" y="190.3">100n</text>
<text x="145" y="187.7">C98</text>
<text x="180.6" y="190.3">100n</text>
<text x="180.6" y="187.7">C99</text>
<text x="218.7" y="187.7">C100</text>
<text x="218.7" y="190.3">100n</text>
<text x="254.3" y="187.7">C101</text>
<text x="254.3" y="190.3">100n</text>
<text x="289.8" y="187.7">C102</text>
<text x="289.8" y="190.3">100n</text>
<text x="325.4" y="187.7">C103</text>
<text x="325.4" y="190.3">100n</text>
<text x="363.5" y="187.7">R22</text>
<text x="363.5" y="190.3">1k</text>
<text x="211.1" y="215.6">D2</text>
<text x="260.4" y="213.9">J3</text>
<text x="43.4" y="220.7">4.7k</text>
<text x="43.4" y="218.1">R23</text>
<text x="86.6" y="220.7">4.7k</text>
<text x="86.6" y="218.1">R24</text>
<text x="124.7" y="220.7">330</text>
<text x="124.7" y="218.1">R25</text>
<text x="162.8" y="218.1">R26</text>
<text x="162.8" y="220.7">1k</text>
<text x="211.1" y="218.2">DONE</text>
<text x="251.5" y="235.1">JTAG</text>
<text x="256.9" y="235.1">(Xilinx</text>
<text x="264.2" y="235.1">14-pin)</text>
</g>
<g font-size="1.3" fill="#a90000">
<text x="257.7" y="215.9">1</text>
<text x="266.6" y="215.9">2</text>
<text x="257.7" y="218.4">3</text>
<text x="257.7" y="221">5</text>
<text x="266.6" y="218.4">4</text>
<text x="266.6" y="221">6</text>
<text x="257.7" y="223.5">7</text>
<text x="257.7" y="226.1">9</text>
<text x="266" y="226.1">10</text>
<text x="266.6" y="223.5">8</text>
<text x="257.1" y="228.6">11</text>
<text x="257.1" y="231.1">13</text>
<text x="266" y="228.6">12</text>
<text x="266" y="231.1">14</text>
</g>
</svg>
